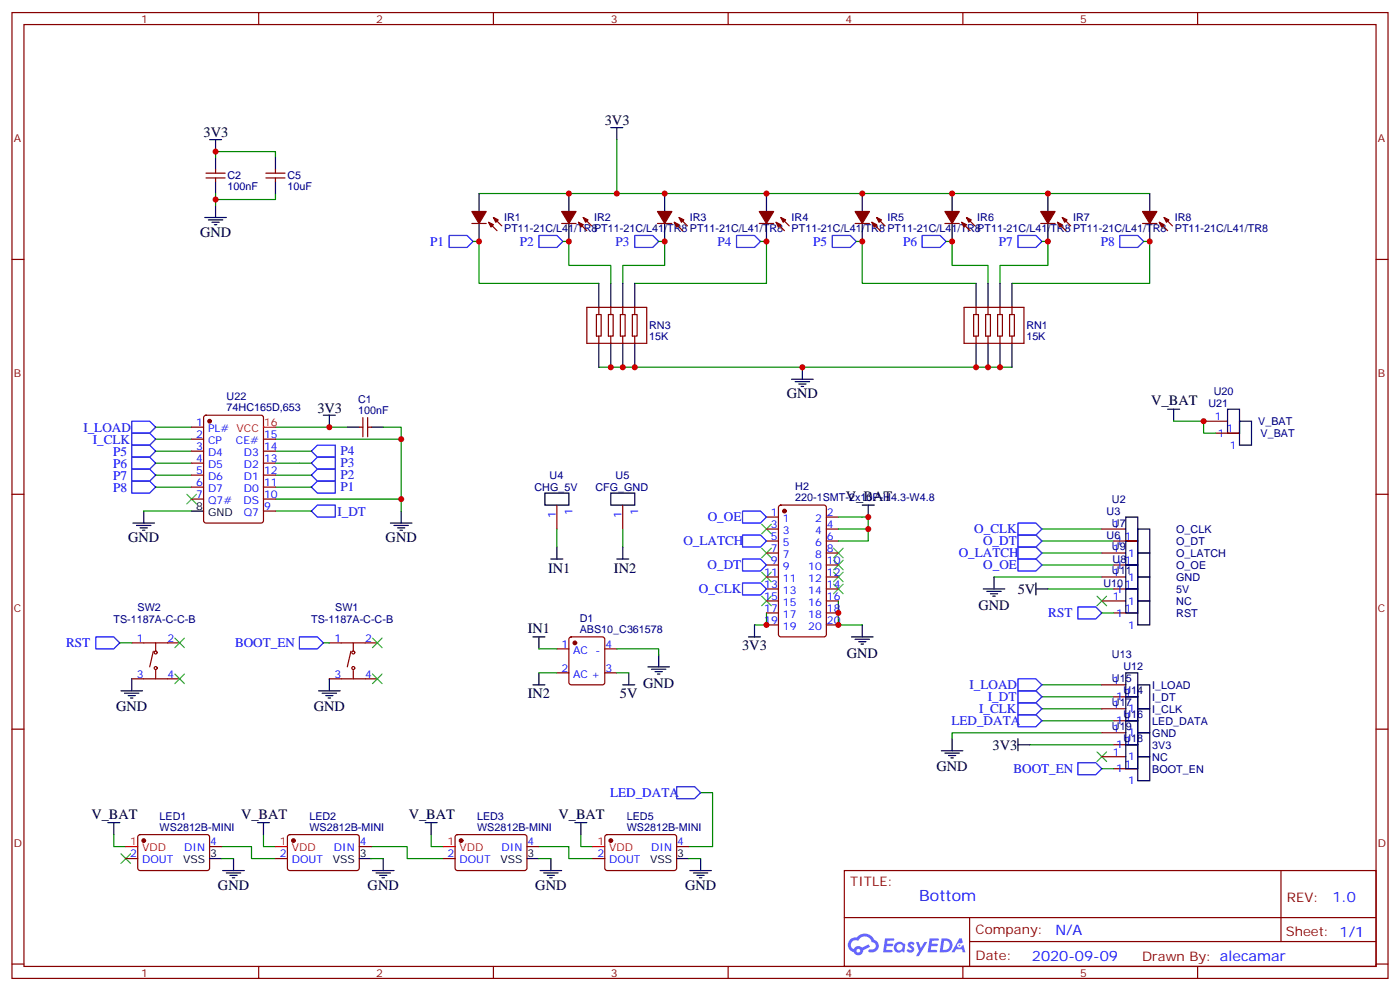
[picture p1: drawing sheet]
<svg xmlns="http://www.w3.org/2000/svg" width="412mm" height="292mm" viewBox="0 0 412 292" stroke-linecap="round" stroke-linejoin="round" font-family="sans-serif">
<g fill="none" stroke="#870000" stroke-width=".35">
<path d="M3.5 3.7h405.4v284.3h-405.4zM7.1 7.2h398.2v277.3h-398.2zM76.2 3.7v3.5M145.3 3.7v3.5M214.5 3.7v3.5M283.6 3.7v3.5M352.8 3.7v3.5M3.5 76.4h3.6M405.3 76.4h3.6M3.5 145.5h3.6M405.3 145.5h3.6M3.5 214.7h3.6"/>
<path d="M405.3 214.7h3.6M248.7 256.3h156.6v28.2h-156.6zM377.3 256.3v20.9M248.7 270.1h156.5M285.6 277.2h119.6M285.6 270.1v14.2M3.5 283.8h3.6M76.2 284.5v3.5M145.3 284.5v3.5M214.5 284.5v3.5M283.6 284.5v3.5M352.8 284.5v3.5"/>
<path d="M405.3 283.8h3.6"/>
</g>
<g fill="#5487ff">
<path d="M267.7 277.5a1.22 1.22 0 0 1 1.7 .2l-.4 .6a.47 .47 0 0 0-.3-.4 .47 .47 0 0 0-.5 .2l.1 .2a1.14 1.14 0 0 1 .8 1.8 1.14 1.14 0 0 1-1.9 0l-.2-.2 .5-.6 .7 .5a.29 .29 0 0 0 .3-.3 .29 .29 0 0 0-.2-.3 1.04 1.04 0 0 1-.6-1.7z"/>
<path d="M260.7 276.2h2.4l.3 .2-.2 .5-1.8 .1-.1 .8h1.5l.3 .4-.3 .4h-1.6l-.2 1.1h1.7l.2 .3-.2 .3-2.6 .1z"/>
<path d="M273.8 276.2h2.4l.3 .2-.1 .5-1.8 .1-.2 .8h1.6l.3 .4-.4 .4-1.6-.1-.1 1.1 1.7 .1 .2 .3-.2 .3-2.6 .1z"/>
<path d="M282.6 276.2h.7l.3 1.3-.6 .3a.69 .69 0 0 0-1 .3 .69 .69 0 0 0 .4 .9 .69 .69 0 0 0 .9-.6l.5-.2 .6 2.2h-.8l-.2-.9h-1.8l-.5 .9h-.8z"/>
<path d="M269.8 277.3h.8l.6 1.8 1.1-1.8h.9l-2.6 4.2h-.8l.9-1.5z"/>
<path d="M277.4 276.2l-.6 4.2h1.3a2.11 2.11 0 0 0 2.5-2.1 2.11 2.11 0 0 0-2.5-2.1zM278.1 277a1.39 1.39 0 0 1 1.7 1.4 1.39 1.39 0 0 1-1.8 1.2h-.3z"/>
<path d="M263.7 277.8a1.54 1.54 0 0 0-.1 2.2 1.54 1.54 0 0 0 2.2 .1l.6 .3 .3-2.3-.2-.3h-.4a1.49 1.49 0 0 0-2.4 0zM264 278.8a.94 .94 0 0 1 1.8 0 .94 .94 0 0 1-1.8 0z"/>
<path d="M250.4 276.6a2.18 2.18 0 0 0 1.1 3.7 1.44 1.44 0 0 0 1.6 .9 1.44 1.44 0 0 0 1.2-1.4l2-1.1-.5-.7-1.9 1a1.47 1.47 0 0 0-2.4 .4 1.39 1.39 0 0 1-.7-1.9 1.39 1.39 0 0 1 2-.5 2.12 2.12 0 0 1 2.2-1.3 2.12 2.12 0 0 1 1.9 1.7 1.14 1.14 0 0 1 1.1 1.4 1.14 1.14 0 0 1-1.7 .7 .43 .43 0 0 0-.5 .4 .43 .43 0 0 0 .4 .5 1.98 1.98 0 0 0 2.5-1.2 1.98 1.98 0 0 0-1.2-2.6 3.1 3.1 0 0 0-5.3-.6l-.9 .1zM252.3 279.9a.55 .55 0 0 1 1.1 0 .55 .55 0 0 1-1.1 0z"/>
<circle cx="282.6" cy="278.3" r=".26"/>
</g>
<g fill="none" stroke="#000" stroke-width=".35">
<path d="M179.9 37.6h3.5M181.7 37.6v3.5M61.7 41.1h3.6M63.5 41.1v3.5M63.5 46.4v3.5M63.5 53.4v3.6M81.1 46.4v3.5M81.1 53.4v3.6M141.1 57v5.3M167.6 57v5.3M195.8 57v5.3M225.8 57v5.3"/>
<path d="M254 57v5.3M280.5 57v5.3M308.7 57v5.3M338.7 57v5.3M60.3 64h6.4M61.4 64.7h4.2M62.4 65.4h2.2M63.1 66.1h.8M63.5 60.5v3.5M141.1 65.8v5.3M167.6 65.8v5.3M195.8 65.8v5.3"/>
<path d="M225.8 65.8v5.3M254 65.8v5.3M280.5 65.8v5.3M308.7 65.8v5.3M338.7 65.8v5.3M176.4 83.4v7.1M179.9 83.4v7.1M183.4 83.4v7.1M187 83.4v7.1M287.5 83.4v7.1M291 83.4v7.1M294.6 83.4v7.1"/>
<path d="M298.1 83.4v7.1M176.4 101.1v7M179.9 101.1v7M183.4 101.1v7M187 101.1v7M233.2 111.7h6.3M234.2 112.4h4.3M235.3 113.1h2.1M236 113.8h.7M236.4 108.1v3.6M287.5 101.1v7M291 101.1v7"/>
<path d="M294.6 101.1v7M298.1 101.1v7M95.2 122.2h3.6M97 122.2v3.6M102.3 125.8h3.5M109.4 125.8h3.5M344 120.5h3.5M345.7 120.5v3.5M361.6 120.5h3.5v7h-3.5zM365.1 124h3.6v7.1h-3.6zM39.2 154h6.3M40.2 154.7h4.2"/>
<path d="M41.3 155.4h2.1M42 156.1h.7M42.3 150.5v3.5M56.4 150.5h3.6M115 154h6.4M116.1 154.7h4.2M117.1 155.4h2.1M117.8 156.1h.7M118.2 150.5v3.5M160.5 145.2h7.1v3.5h-7.1zM179.9 145.2h7.1v3.5h-7.1zM254 148.7h3.5"/>
<path d="M255.8 148.7v3.5M331.6 152.2h3.5v7.1h-3.5zM331.6 159.3h3.5v7h-3.5zM335.1 155.8h3.6v7h-3.6zM162.3 164.6h3.5M164 161v3.6M181.7 164.6h3.5M183.4 161v3.6M289.6 173.4h6.4M290.7 174.1h4.2M291.7 174.8h2.2M292.5 175.5h.7"/>
<path d="M292.8 169.9v3.5M305.2 173.4h3.5M305.2 171.6v3.6M331.6 166.3h3.5v7.1h-3.5zM331.6 173.4h3.5v7h-3.5zM335.1 162.8h3.6v7.1h-3.6zM335.1 169.9h3.6v7h-3.6zM335.1 176.9h3.6v7.1h-3.6zM38.8 199.8v3.6M97 199.8v3.6M157 187.5h3.5M158.7 187.5v3.5"/>
<path d="M158.7 198.1v3.5M185.2 198.1v3.5M190.9 196.3h6.3M191.9 197h4.2M193 197.7h2.1M193.7 198.4h.7M194 192.8v3.5M220.5 187.5h3.5M222.2 184v3.5M250.8 187.5h6.4M251.9 188.2h4.2M252.9 188.9h2.2"/>
<path d="M253.6 189.6h.8M254 184v3.5M331.6 198.1h3.5v7h-3.5zM35.6 203.4h6.4M36.7 204.1h4.2M37.7 204.8h2.2M38.5 205.5h.7M93.8 203.4h6.4M94.9 204.1h4.2M96 204.8h2.1M96.7 205.5h.7M157 201.6h3.5"/>
<path d="M183.4 201.6h3.6M280.5 217.5v3.5M299.9 219.3h3.5M299.9 217.5v3.5M331.6 205.1h3.5v7.1h-3.5zM331.6 212.2h3.5v7.1h-3.5zM331.6 219.3h3.5v7h-3.5zM335.1 201.6h3.6v7.1h-3.6zM335.1 208.7h3.6v7h-3.6zM335.1 215.7h3.6v7.1h-3.6zM277.3 221h6.3M278.3 221.7h4.3"/>
<path d="M279.4 222.4h2.1M280.1 223.1h.7M335.1 222.8h3.6v7h-3.6zM31.7 242.2h3.6M33.5 242.2v3.5M61.7 252.8h3.6M65.6 256.3h6.4M66.7 257h4.2M67.7 257.7h2.1M68.4 258.4h.7M68.8 252.8v3.5M75.8 242.2h3.6"/>
<path d="M77.6 242.2v3.5M105.8 252.8h3.6M109.7 256.3h6.4M110.8 257h4.2M111.8 257.7h2.1M112.5 258.4h.7M112.9 252.8v3.5M125.2 242.2h3.6M127 242.2v3.5M155.2 252.8h3.5M159.1 256.3h6.4M160.2 257h4.2"/>
<path d="M161.2 257.7h2.1M161.9 258.4h.7M162.3 252.8v3.5M169.3 242.2h3.6M171.1 242.2v3.5M199.3 252.8h3.5M203.2 256.3h6.3M204.3 257h4.2M205.3 257.7h2.1M206 258.4h.7M206.4 252.8v3.5"/>
</g>
<g fill="none" stroke="#008700" stroke-width=".35">
<path d="M63.5 46.4v-1.8h17.6v1.8M63.5 57v1.7M81.1 57v1.7h-17.6v1.8M141.1 57h197.6M181.7 41.1v15.9M139.3 71.1h1.8v12.3h35.3M165.8 71.1h1.8v7h12.3v5.3M194 71.1h1.8v7h-12.4v5.3M224 71.1h1.8v12.3h-38.8M252.2 71.1h1.8v12.3h33.5M278.7 71.1h1.8v7h10.5v5.3M306.9 71.1h1.8v7h-14.1v5.3"/>
<path d="M336.9 71.1h1.8v12.3h-40.6M176.4 108.1h121.7M45.9 139.9h10.5M45.9 136.3h10.5M45.9 132.8h10.5M45.9 125.8h10.5M45.9 129.3h10.5M81.1 139.9h10.6M81.1 136.3h10.6M81.1 132.8h10.6M81.1 129.3h37.1v21.2M81.1 125.8h21.2"/>
<path d="M112.9 125.8h5.3v3.5M345.7 124h8.8v3.5h3.6M42.3 150.5h14.1M45.9 143.4h10.5M81.1 143.4h10.6M81.1 146.9h37.1M81.1 150.5h10.6M164 155.8v5.2M183.4 155.8v5.2M246.9 152.2h8.9v7.1h-8.9M246.9 155.8h8.9M306.9 159.3h21.2"/>
<path d="M306.9 155.8h17.7M246.9 176.9v7.1h7.1M292.8 169.9h31.8M306.9 166.3h21.2M306.9 162.8h17.7M308.7 173.4h19.4M35.3 189.3h3.5M95.2 189.3h1.8M158.7 198.1h5.3M158.7 191h5.3M181.7 191h12.3v1.8M181.7 198.1h3.5"/>
<path d="M225.8 180.4v3.6h-3.6M324.6 180.4h3.5M303.4 219.3h24.7M306.9 212.2h21.2M306.9 205.1h21.2M306.9 208.7h17.7M306.9 201.6h17.7M324.6 215.7h-44.1v1.8M206.4 233.4h3.5v15.8h-7.1M324.6 226.3h3.5M33.5 245.7v3.5h3.5M65.3 249.2h8.8v3.6h7"/>
<path d="M65.3 252.8h3.5M77.6 245.7v3.5h3.5M109.4 249.2h10.5v3.6h10.6M109.4 252.8h3.5M127 245.7v3.5h3.5M158.7 249.2h8.9v3.6h7M158.7 252.8h3.6M171.1 245.7v3.5h3.5M202.8 252.8h3.6"/>
</g>
<g fill="none" stroke="#00f" stroke-width=".35">
<path d="M132.3 69.3h5.3l1.7 1.8-1.7 1.7h-5.3zM158.7 69.3h5.3l1.8 1.8-1.8 1.7h-5.3zM187 69.3h5.3l1.7 1.8-1.7 1.7h-5.3zM217 69.3h5.2l1.8 1.8-1.8 1.7h-5.2zM245.2 69.3h5.3l1.7 1.8-1.7 1.7h-5.3zM271.6 69.3h5.3l1.8 1.8-1.8 1.7h-5.3zM299.9 69.3h5.3l1.7 1.8-1.7 1.7h-5.3zM329.8 69.3h5.3l1.8 1.8-1.8 1.7h-5.3zM38.8 131.1h5.3l1.8 1.7-1.8 1.8h-5.3zM38.8 134.6h5.3l1.8 1.7-1.8 1.8h-5.3zM38.8 138.1h5.3l1.8 1.8-1.8 1.7h-5.3zM38.8 124h5.3l1.8 1.8-1.8 1.7h-5.3z"/>
<path d="M38.8 127.5h5.3l1.8 1.8-1.8 1.8h-5.3zM91.7 139.9l1.8-1.8h5.3v3.5h-5.3zM91.7 136.3l1.8-1.7h5.3v3.5h-5.3zM91.7 132.8l1.8-1.7h5.3v3.5h-5.3zM38.8 141.6h5.3l1.8 1.8-1.8 1.8h-5.3zM91.7 143.4l1.8-1.8h5.3v3.6h-5.3zM91.7 150.5l1.8-1.8h5.3v3.5h-5.3zM218.7 157.5h5.3l1.8 1.8-1.8 1.7h-5.3zM218.7 150.5h5.3l1.8 1.7-1.8 1.8h-5.3zM299.9 157.5h5.3l1.7 1.8-1.7 1.7h-5.3zM299.9 154h5.3l1.7 1.8-1.7 1.7h-5.3zM218.7 164.6h5.3l1.8 1.7-1.8 1.8h-5.3z"/>
<path d="M218.7 171.6h5.3l1.8 1.8-1.8 1.8h-5.3zM299.9 164.6h5.3l1.7 1.7-1.7 1.8h-5.3zM299.9 161h5.3l1.7 1.8-1.7 1.8h-5.3zM317.5 178.7h5.3l1.8 1.7-1.8 1.8h-5.3zM28.2 187.5h5.3l1.8 1.8-1.8 1.7h-5.3zM88.2 187.5h5.3l1.7 1.8-1.7 1.7h-5.3zM299.9 199.8h5.3l1.7 1.8-1.7 1.8h-5.3zM299.9 210.4h5.3l1.7 1.8-1.7 1.8h-5.3zM299.9 206.9h5.3l1.7 1.8-1.7 1.7h-5.3zM299.9 203.4h5.3l1.7 1.7-1.7 1.8h-5.3zM199.3 231.6h5.3l1.8 1.8-1.8 1.7h-5.3zM317.5 224.5h5.3l1.8 1.8-1.8 1.8h-5.3z"/>
</g>
<g fill="none" stroke="#3c3" stroke-width=".35">
<path d="M55 145.5l2.9 2.8M57.9 145.5l-2.9 2.8M224.4 154.3l2.8 2.9M227.2 154.3l-2.8 2.9M224.4 175.5l2.8 2.8M224.4 168.5l2.8 2.8M224.4 161.4l2.8 2.8M227.2 175.5l-2.8 2.8M227.2 168.5l-2.8 2.8M227.2 161.4l-2.8 2.8M245.5 161.4l2.9 2.8M245.5 164.9l2.9 2.8"/>
<path d="M245.5 168.5l2.9 2.8M245.5 172l2.9 2.8M248.4 161.4l-2.9 2.8M248.4 164.9l-2.9 2.8M248.4 168.5l-2.9 2.8M248.4 172l-2.9 2.8M323.1 175.5l2.9 2.8M326 175.5l-2.9 2.8M51.5 187.9l2.8 2.8M51.5 198.4l2.8 2.9M54.3 187.9l-2.8 2.8M54.3 198.4l-2.8 2.9"/>
<path d="M109.7 187.9l2.8 2.8M109.7 198.4l2.8 2.9M112.5 187.9l-2.8 2.8M112.5 198.4l-2.8 2.9M323.1 221.4l2.9 2.8M326 221.4l-2.9 2.8M35.6 251.4l2.9 2.8M38.5 251.4l-2.9 2.8"/>
</g>
<g fill="none" stroke="#870000" stroke-width=".35">
<path d="M60.7 52.4h5.6M60.7 51h5.6M63.5 49.9v1.1M63.5 52.4v1M78.3 52.4h5.7M78.3 51h5.7M81.1 49.9v1.1M81.1 52.4v1M139 65.8h4.2M143.9 65.4l2.5 2.5M145.3 64l2.5 2.5M165.5 65.8h4.2"/>
<path d="M170.4 65.4l2.5 2.5M171.8 64l2.5 2.5M193.7 65.8h4.2M198.6 65.4l2.5 2.5M200 64l2.5 2.5M223.7 65.8h4.2M228.6 65.4l2.5 2.5M230 64l2.5 2.5M251.9 65.8h4.2M256.8 65.4l2.5 2.5M258.2 64l2.5 2.5M278.3 65.8h4.3"/>
<path d="M283.3 65.4l2.5 2.5M284.7 64l2.5 2.5M306.6 65.8h4.2M311.5 65.4l2.5 2.5M312.9 64l2.5 2.5M336.5 65.8h4.3M341.5 65.4l2.5 2.5M342.9 64l2.5 2.5M172.9 90.5h17.6v10.6h-17.6zM175.7 92.6h1.4v6.4h-1.4zM176.4 90.5v2.1M176.4 99v2.1"/>
<path d="M179.2 92.6h1.4v6.4h-1.4zM179.9 90.5v2.1M179.9 99v2.1M182.7 92.6h1.4v6.4h-1.4zM183.4 90.5v2.1M183.4 99v2.1M186.3 92.6h1.4v6.4h-1.4zM187 90.5v2.1M187 99v2.1M284 90.5h17.6v10.6h-17.6zM286.8 92.6h1.4v6.4h-1.4zM287.5 90.5v2.1"/>
<path d="M287.5 99v2.1M290.3 92.6h1.4v6.4h-1.4zM291 90.5v2.1M291 99v2.1M293.9 92.6h1.4v6.4h-1.4zM294.6 90.5v2.1M294.6 99v2.1M297.4 92.6h1.4v6.4h-1.4zM298.1 90.5v2.1M298.1 99v2.1M56.4 125.8h3.6M56.4 129.3h3.6"/>
<path d="M56.4 132.8h3.6M56.4 136.3h3.6M56.4 139.9h3.6M60.2 122.4l.5-.2h16.2l.7 .5v30.6l-.5 .6-16.4 .1-.7-.5v-30.6zM77.6 129.3h3.5M77.6 132.8h3.5M77.6 136.3h3.5M77.6 139.9h3.5M105.8 125.8h1.1M106.9 122.9v5.7M108.3 122.9v5.7M108.3 125.8h1.1"/>
<path d="M354.5 124h7.1M358.1 127.5h7M56.4 143.4h3.6M56.4 146.9h3.6M77.6 143.4h3.5M77.6 146.9h3.5M77.6 150.5h3.5M164 148.7v7.1M183.4 148.7v7.1M225.8 155.8h3.5M225.8 159.3h3.5M225.8 152.2h3.5"/>
<path d="M229.5 148.9l.5-.2h12.7l.7 .4v37.7l-.4 .6-13 .1-.6-.5-.1-37.6zM243.4 155.8h3.5M243.4 159.3h3.5M243.4 152.2h3.5M324.6 155.8h7M328.1 159.3h7M225.8 166.3h3.5M225.8 162.8h3.5M225.8 173.4h3.5M225.8 169.9h3.5M225.8 176.9h3.5M243.4 166.3h3.5"/>
<path d="M243.4 162.8h3.5M243.4 173.4h3.5M243.4 169.9h3.5M243.4 176.9h3.5M324.6 162.8h7M324.6 169.9h7M324.6 176.9h7M328.1 166.3h7M328.1 173.4h7M38.8 199.8h14.1M38.8 189.3h14.1M45.2 191.7l-1.1 4.6"/>
<path d="M45.9 189.3v2.4M45.9 197.4v2.4M97 199.8h14.1M97 189.3h14.1M103.4 191.7l-1.1 4.6M104.1 189.3v2.4M104.1 197.4v2.4M164 198.1h3.6M164 191h3.6M167.8 187.7l.5-.2h9.1l.5 .2 .3 .5v12.7l-.3 .5-.5 .2h-9.1l-.5-.2-.2-.5v-12.7zM178.2 198.1h3.5M178.2 191h3.5"/>
<path d="M225.8 180.4h3.5M225.8 184h3.5M243.4 180.4h3.5M243.4 184h3.5M328.1 180.4h7M324.6 201.6h7M324.6 208.7h7M324.6 215.7h7M328.1 205.1h7M328.1 212.2h7M328.1 219.3h7M324.6 222.8h7"/>
<path d="M328.1 226.3h7M37 252.8h3.6M40.8 245.9l.5-.2 20 .1 .4 .6v9.5l-.7 .4-20-.1-.4-.6v-9.2zM61.7 249.2h3.6M81.1 252.8h3.6M84.9 245.9l.5-.2 20 .1 .4 .6v9.5l-.7 .4-20-.1-.4-.6v-9.2zM105.8 249.2h3.6M130.5 252.8h3.6M134.3 245.9l.5-.2 20 .1 .4 .6v9.5l-.7 .4-20-.1-.4-.6v-9.2zM155.2 249.2h3.5M174.6 252.8h3.6M178.4 245.9l.5-.2 20 .1 .4 .6v9.5l-.7 .4-20-.1-.4-.6v-9.2z"/>
<path d="M199.3 249.2h3.5"/>
<circle cx="45.9" cy="196.7" r=".44"/>
<circle cx="45.9" cy="192.1" r=".44"/>
<circle cx="104.1" cy="192.1" r=".44"/>
<circle cx="104.1" cy="196.7" r=".44"/>
</g>
<g fill="#870000" stroke="#870000" stroke-width=".35">
<path d="M139 62.3h4.2l-2.1 3.5z"/>
<path d="M145.3 64l1.5 .7-.8 .7z"/>
<path d="M143.9 65.4l1.4 .7-.7 .8z"/>
<path d="M165.5 62.3h4.2l-2.1 3.5z"/>
<path d="M171.8 64l1.4 .7-.7 .7z"/>
<path d="M170.4 65.4l1.4 .7-.7 .8z"/>
<path d="M193.7 62.3h4.2l-2.1 3.5z"/>
<path d="M200 64l1.4 .7-.7 .7z"/>
<path d="M198.6 65.4l1.4 .7-.7 .8z"/>
<path d="M223.7 62.3h4.2l-2.1 3.5z"/>
<path d="M230 64l1.4 .7-.7 .7z"/>
<path d="M228.6 65.4l1.4 .7-.7 .8z"/>
<path d="M251.9 62.3h4.2l-2.1 3.5z"/>
<path d="M258.2 64l1.4 .7-.7 .7z"/>
<path d="M256.8 65.4l1.4 .7-.7 .8z"/>
<path d="M278.3 62.3h4.3l-2.1 3.5z"/>
<path d="M284.7 64l1.4 .7-.7 .7z"/>
<path d="M283.3 65.4l1.4 .7-.7 .8z"/>
<path d="M306.6 62.3h4.2l-2.1 3.5z"/>
<path d="M312.9 64l1.4 .7-.7 .7z"/>
<path d="M311.5 65.4l1.4 .7-.7 .8z"/>
<path d="M336.5 62.3h4.3l-2.1 3.5z"/>
<path d="M342.9 64l1.4 .7-.7 .7z"/>
<path d="M341.5 65.4l1.4 .7-.7 .8z"/>
<circle cx="169.3" cy="189.3" r=".53"/>
<circle cx="231.1" cy="150.5" r=".53"/>
<circle cx="179.9" cy="247.5" r=".53"/>
<circle cx="135.8" cy="247.5" r=".53"/>
<circle cx="86.4" cy="247.5" r=".53"/>
<circle cx="42.3" cy="247.5" r=".53"/>
<circle cx="61.7" cy="124" r=".53"/>
</g>
<path d="M77.6 125.8h3.5M37 249.2h3.6M81.1 249.2h3.6M130.5 249.2h3.6M174.6 249.2h3.6" fill="none" stroke="#f00" stroke-width=".35"/>
<g fill="#c00">
<circle cx="181.7" cy="57" r=".88"/>
<circle cx="236.4" cy="108.1" r=".88"/>
<circle cx="118.2" cy="146.9" r=".88"/>
<circle cx="97" cy="125.8" r=".88"/>
<circle cx="118.2" cy="129.3" r=".88"/>
<circle cx="63.5" cy="44.6" r=".88"/>
<circle cx="63.5" cy="58.7" r=".88"/>
<circle cx="354.5" cy="124" r=".88"/>
<circle cx="255.8" cy="155.8" r=".88"/>
<circle cx="246.9" cy="184" r=".88"/>
<circle cx="246.9" cy="180.4" r=".88"/>
<circle cx="225.8" cy="184" r=".88"/>
<circle cx="255.8" cy="152.2" r=".88"/>
<circle cx="141.1" cy="71.1" r=".88"/>
<circle cx="167.6" cy="57" r=".88"/>
<circle cx="167.6" cy="71.1" r=".88"/>
<circle cx="195.8" cy="57" r=".88"/>
<circle cx="195.8" cy="71.1" r=".88"/>
<circle cx="225.8" cy="57" r=".88"/>
<circle cx="225.8" cy="71.1" r=".88"/>
<circle cx="254" cy="57" r=".88"/>
<circle cx="254" cy="71.1" r=".88"/>
<circle cx="280.5" cy="57" r=".88"/>
<circle cx="280.5" cy="71.1" r=".88"/>
<circle cx="308.7" cy="57" r=".88"/>
<circle cx="308.7" cy="71.1" r=".88"/>
<circle cx="338.7" cy="71.1" r=".88"/>
<circle cx="179.9" cy="108.1" r=".88"/>
<circle cx="183.4" cy="108.1" r=".88"/>
<circle cx="187" cy="108.1" r=".88"/>
<circle cx="287.5" cy="108.1" r=".88"/>
<circle cx="291" cy="108.1" r=".88"/>
<circle cx="294.6" cy="108.1" r=".88"/>
</g>
<text font-size="4.6" fill="#00f" x="270.8" y="265.3">Bottom</text>
<g font-size="4.2">
<text x="60" y="40.4">3V3</text>
<text x="178.2" y="36.9">3V3</text>
<text x="58.9" y="69.7">GND</text>
<text x="231.8" y="117.3">GND</text>
<text x="339.1" y="119.4">V_BAT</text>
<text x="93.5" y="121.5">3V3</text>
<text x="249.2" y="147.6">V_BAT</text>
<text x="37.7" y="159.6">GND</text>
<text x="113.6" y="159.6">GND</text>
<text x="161.5" y="168.6">IN1</text>
<text x="180.9" y="168.6">IN2</text>
<text x="288.2" y="179.5">GND</text>
<text x="299.8" y="174.8">5V</text>
<text x="155.5" y="186.4">IN1</text>
<text x="218.6" y="191.5">3V3</text>
<text x="249.4" y="193.6">GND</text>
<text x="189.4" y="202.4">GND</text>
<text x="34.2" y="209.5">GND</text>
<text x="92.4" y="209.5">GND</text>
<text x="155.5" y="205.6">IN2</text>
<text x="182.6" y="205.6">5V</text>
<text x="292.4" y="220.7">3V3</text>
<text x="275.9" y="227.1">GND</text>
<text x="26.9" y="241.1">V_BAT</text>
<text x="71" y="241.1">V_BAT</text>
<text x="120.4" y="241.1">V_BAT</text>
<text x="164.5" y="241.1">V_BAT</text>
<text x="64.2" y="261.9">GND</text>
<text x="108.3" y="261.9">GND</text>
<text x="157.7" y="261.9">GND</text>
<text x="201.8" y="261.9">GND</text>
</g>
<g font-size="4.2" fill="#00f">
<text x="392.5" y="265.6">1.0</text>
<text x="310.9" y="275.1">N/A</text>
<text x="304" y="282.9">2020-09-09</text>
</g>
<g font-size="3.9" fill="#00f">
<text x="126.7" y="72.4">P1</text>
<text x="153.1" y="72.4">P2</text>
<text x="181.4" y="72.4">P3</text>
<text x="211.3" y="72.4">P4</text>
<text x="239.6" y="72.4">P5</text>
<text x="266" y="72.4">P6</text>
<text x="294.2" y="72.4">P7</text>
<text x="324.2" y="72.4">P8</text>
<text x="24.6" y="127.1">I_LOAD</text>
<text x="27.3" y="130.6">I_CLK</text>
<text x="33.3" y="134.1">P5</text>
<text x="33.3" y="137.7">P6</text>
<text x="100.3" y="137.5">P3</text>
<text x="100.3" y="134">P4</text>
<text x="33.3" y="141.2">P7</text>
<text x="100.3" y="141.1">P2</text>
<text x="33.3" y="144.7">P8</text>
<text x="100.3" y="144.6">P1</text>
<text x="99.4" y="151.8">I_DT</text>
<text x="208.5" y="153.3">O_OE</text>
<text x="201.3" y="160.5">O_LATCH</text>
<text x="287" y="156.9">O_CLK</text>
<text x="289.6" y="160.5">O_DT</text>
<text x="208.4" y="167.5">O_DT</text>
<text x="282.4" y="164">O_LATCH</text>
<text x="289.6" y="167.4">O_OE</text>
<text x="205.9" y="174.6">O_CLK</text>
<text x="308.8" y="181.8">RST</text>
<text x="19.5" y="190.6">RST</text>
<text x="69.2" y="190.6">BOOT_EN</text>
<text x="285.6" y="202.9">I_LOAD</text>
<text x="288.4" y="210">I_CLK</text>
<text x="291" y="206.4">I_DT</text>
<text x="280.3" y="213.5">LED_DATA</text>
<text x="298.5" y="227.6">BOOT_EN</text>
<text x="179.7" y="234.7">LED_DATA</text>
</g>
<g font-size="3.9" fill="#800">
<text x="250.5" y="260.9">TITLE:</text>
<text x="379.1" y="265.6">REV:</text>
<text x="287.4" y="275.1">Company:</text>
<text x="378.7" y="275.7">Sheet: 1/1</text>
<text x="287.4" y="282.8">Date:</text>
<text x="336.4" y="282.8">Drawn By: alecamar</text>
</g>
<g font-size="3.2" fill="#800">
<text x="41.6" y="6.7">1</text>
<text x="110.8" y="6.7">2</text>
<text x="179.9" y="6.7">3</text>
<text x="249.1" y="6.7">4</text>
<text x="318.2" y="6.7">5</text>
<text x="4.1" y="41.8">A</text>
<text x="405.9" y="41.8">A</text>
<text x="4.1" y="110.9">B</text>
<text x="405.9" y="110.9">B</text>
<text x="4.1" y="180.1">C</text>
<text x="405.9" y="180.1">C</text>
<text x="4.1" y="249.2">D</text>
<text x="405.9" y="249.2">D</text>
<text x="41.6" y="287.5">1</text>
<text x="110.8" y="287.5">2</text>
<text x="179.9" y="287.5">3</text>
<text x="249.1" y="287.5">4</text>
<text x="318.2" y="287.5">5</text>
</g>
<g font-size="3.2" fill="#000080">
<text x="67" y="52.8">C2</text>
<text x="84.7" y="52.8">C5</text>
<text x="67" y="56">100nF</text>
<text x="84.7" y="56">10uF</text>
<text x="148.5" y="65.2">IR1</text>
<text x="175" y="65.2">IR2</text>
<text x="203.2" y="65.2">IR3</text>
<text x="233.2" y="65.2">IR4</text>
<text x="261.4" y="65.2">IR5</text>
<text x="287.9" y="65.2">IR6</text>
<text x="316.1" y="65.2">IR7</text>
<text x="346.1" y="65.2">IR8</text>
<text x="148.5" y="68.3">PT11-21C/L41/TR8PT11-21C/L41/TR8 PT11-21C/L41/TR8</text>
<text x="233.2" y="68.3">PT11-21C/L41/TR8 PT11-21C/L41/TR8PT11-21C/L41/TR8 PT11-21C/L41/TR8</text>
<text x="346.1" y="68.3">PT11-21C/L41/TR8</text>
<text x="191.2" y="100.1">15K</text>
<text x="191.2" y="97">RN3</text>
<text x="302.3" y="100.1">15K</text>
<text x="302.3" y="97">RN1</text>
<text x="66.8" y="117.8">U22</text>
<text x="105.5" y="118.7">C1</text>
<text x="356" y="119.9">U21</text>
<text x="357.5" y="116.2">U20</text>
<text x="66.8" y="121.1">74HC165D,653</text>
<text x="105.5" y="121.9">100nF</text>
<text x="370.6" y="125.1">V_BAT</text>
<text x="371.3" y="128.7">V_BAT</text>
<text x="161.9" y="140.9">U4</text>
<text x="181.3" y="140.9">U5</text>
<text x="157.5" y="144.6">CHG_5V</text>
<text x="175.4" y="144.6">CFG_GND</text>
<text x="234.3" y="147.5">220-1SMT-2x10P-H4.3-W4.8</text>
<text x="234.3" y="144.3">H2</text>
<text x="327.6" y="147.9">U2</text>
<text x="326" y="151.6">U3</text>
<text x="327.6" y="155">U7</text>
<text x="326" y="158.7">U6</text>
<text x="346.5" y="156.9">O_CLK</text>
<text x="346.5" y="160.4">O_DT</text>
<text x="327.6" y="162.1">U9</text>
<text x="327.7" y="165.7">U81</text>
<text x="346.5" y="167.5">O_OE</text>
<text x="346.5" y="163.9">O_LATCH</text>
<text x="325.1" y="172.8">U101</text>
<text x="327.6" y="169.1">U11</text>
<text x="346.5" y="171">GND</text>
<text x="40.5" y="179.8">SW2</text>
<text x="98.7" y="179.8">SW1</text>
<text x="346.5" y="174.5">5V</text>
<text x="346.5" y="178.1">NC</text>
<text x="33.5" y="183.3">TS-1187A-C-C-B</text>
<text x="91.7" y="183.3">TS-1187A-C-C-B</text>
<text x="170.8" y="183.3">D1</text>
<text x="346.5" y="181.6">RST</text>
<text x="170.8" y="186.4">ABS10_C361578</text>
<text x="327.6" y="193.8">U13</text>
<text x="330.9" y="197.4">U12</text>
<text x="327.6" y="200.9">U15</text>
<text x="339.4" y="202.7">I_LOAD</text>
<text x="327.6" y="207.9">U17</text>
<text x="330.9" y="204.4">U14</text>
<text x="339.4" y="206.3">I_DT</text>
<text x="339.4" y="209.8">I_CLK</text>
<text x="327.6" y="215">U19</text>
<text x="330.9" y="211.5">U16</text>
<text x="339.4" y="213.3">LED_DATA</text>
<text x="330.9" y="218.5">U18</text>
<text x="339.4" y="220.4">3V3</text>
<text x="339.4" y="216.8">GND</text>
<text x="339.4" y="227.4">BOOT_EN</text>
<text x="339.4" y="223.9">NC</text>
<text x="47" y="244.6">WS2812B-MINI</text>
<text x="47" y="241.4">LED1</text>
<text x="91.1" y="244.6">WS2812B-MINI</text>
<text x="91.1" y="241.4">LED2</text>
<text x="140.5" y="244.6">WS2812B-MINI</text>
<text x="140.5" y="241.4">LED3</text>
<text x="184.6" y="244.6">WS2812B-MINI</text>
<text x="184.6" y="241.4">LED5</text>
</g>
<g font-size="3.2" fill="#00f">
<text x="57.8" y="125.4">1</text>
<text x="357.8" y="123.6">1</text>
<text x="57.8" y="128.9">2</text>
<text x="61.3" y="127.2">PL# VCC</text>
<text x="61.3" y="130.7">CP</text>
<text x="69.5" y="130.7">CE#</text>
<text x="77.8" y="128.9">15</text>
<text x="358.8" y="128.6">1</text>
<text x="361.3" y="127.2">1</text>
<text x="57.8" y="132.5">3</text>
<text x="57.8" y="136">4</text>
<text x="61.3" y="134.2">D4</text>
<text x="61.3" y="137.8">D5</text>
<text x="71.8" y="137.8">D2</text>
<text x="71.8" y="134.2">D3</text>
<text x="77.8" y="136">13</text>
<text x="77.8" y="132.5">14</text>
<text x="362.3" y="132.1">1</text>
<text x="57.8" y="139.5">5</text>
<text x="57.8" y="143.1">6</text>
<text x="61.3" y="141.3">D6</text>
<text x="71.8" y="141.3">D1</text>
<text x="77.8" y="143.1">11</text>
<text x="77.8" y="139.5">12</text>
<text x="57.8" y="146.6">7</text>
<text x="61.3" y="144.8">D7</text>
<text x="61.3" y="148.3">Q7#</text>
<text x="71.7" y="148.3">DS</text>
<text x="71.8" y="144.8">D0</text>
<text x="77.8" y="146.6">10</text>
<text x="71.8" y="151.9">Q7</text>
<text x="77.8" y="150.1">9</text>
<text x="163.7" y="152.5" transform="rotate(-90 163.7 152.5)">1</text>
<text x="168.6" y="151.5" transform="rotate(-90 168.6 151.5)">1</text>
<text x="183.1" y="152.5" transform="rotate(-90 183.1 152.5)">1</text>
<text x="188" y="151.5" transform="rotate(-90 188 151.5)">1</text>
<text x="227.1" y="151.9">1</text>
<text x="227.1" y="155.4">3</text>
<text x="230.6" y="153.6">1</text>
<text x="240.1" y="153.6">2</text>
<text x="243.6" y="155.4">4</text>
<text x="243.6" y="151.9">2</text>
<text x="327.8" y="155.4">1</text>
<text x="227.1" y="158.9">5</text>
<text x="230.6" y="157.2">3</text>
<text x="230.6" y="160.7">5</text>
<text x="240.1" y="160.7">6</text>
<text x="240.1" y="157.2">4</text>
<text x="243.6" y="158.9">6</text>
<text x="328.8" y="160.3">1</text>
<text x="331.4" y="158.9">1</text>
<text x="227.1" y="162.5">7</text>
<text x="227.1" y="166">9</text>
<text x="230.6" y="164.2">7</text>
<text x="230.6" y="167.7">9</text>
<text x="238.1" y="167.7">10</text>
<text x="240.1" y="164.2">8</text>
<text x="243.6" y="166">10</text>
<text x="243.6" y="162.5">8</text>
<text x="327.8" y="162.5">1</text>
<text x="328.8" y="167.4">1</text>
<text x="332.3" y="163.9">1</text>
<text x="225.1" y="169.5">11</text>
<text x="225.1" y="173">13</text>
<text x="230.6" y="171.3">11</text>
<text x="238.1" y="171.3">12</text>
<text x="243.6" y="173">14</text>
<text x="243.6" y="169.5">12</text>
<text x="327.8" y="169.5">1</text>
<text x="332.3" y="170.9">1</text>
<text x="225.1" y="176.6">15</text>
<text x="230.6" y="174.8">13</text>
<text x="230.6" y="178.3">15</text>
<text x="238.1" y="178.3">16</text>
<text x="238.1" y="174.8">14</text>
<text x="243.6" y="176.6">16</text>
<text x="327.8" y="176.6">1</text>
<text x="328.8" y="174.4">1</text>
<text x="332.3" y="178">1</text>
<text x="225.1" y="180.1">17</text>
<text x="225.1" y="183.6">19</text>
<text x="230.6" y="181.9">17</text>
<text x="230.6" y="185.4">19</text>
<text x="238.1" y="185.4">20</text>
<text x="238.1" y="181.9">18</text>
<text x="243.6" y="183.6">20</text>
<text x="243.6" y="180.1">18</text>
<text x="328.8" y="181.5">1</text>
<text x="331.4" y="180.1">1</text>
<text x="332.3" y="185">1</text>
<text x="40.3" y="188.9">1</text>
<text x="49.4" y="188.9">2</text>
<text x="98.5" y="188.9">1</text>
<text x="107.6" y="188.9">2</text>
<text x="165.4" y="190.7">1</text>
<text x="178.3" y="190.7">4</text>
<text x="165.4" y="197.7">2</text>
<text x="168.9" y="192.4">AC -</text>
<text x="178.3" y="197.7">3</text>
<text x="40.3" y="199.5">3</text>
<text x="49.4" y="199.5">4</text>
<text x="98.5" y="199.5">3</text>
<text x="107.6" y="199.5">4</text>
<text x="168.9" y="199.5">AC +</text>
<text x="327.8" y="201.3">1</text>
<text x="327.8" y="208.3">1</text>
<text x="328.8" y="206.2">1</text>
<text x="331.4" y="204.8">1</text>
<text x="332.3" y="209.7">1</text>
<text x="327.8" y="215.4">1</text>
<text x="328.8" y="213.3">1</text>
<text x="331.4" y="211.8">1</text>
<text x="328.8" y="220.3">1</text>
<text x="331.4" y="218.9">1</text>
<text x="332.3" y="216.8">1</text>
<text x="327.8" y="222.4">1</text>
<text x="328.8" y="227.4">1</text>
<text x="331.4" y="226">1</text>
<text x="332.3" y="223.8">1</text>
<text x="332.3" y="230.9">1</text>
<text x="54.3" y="250.6">DIN</text>
<text x="61.9" y="248.9">4</text>
<text x="98.4" y="250.6">DIN</text>
<text x="106" y="248.9">4</text>
<text x="147.8" y="250.6">DIN</text>
<text x="155.4" y="248.9">4</text>
<text x="191.9" y="250.6">DIN</text>
<text x="199.5" y="248.9">4</text>
<text x="38.4" y="252.4">2</text>
<text x="41.9" y="254.2">DOUT</text>
<text x="82.5" y="252.4">2</text>
<text x="86" y="254.2">DOUT</text>
<text x="131.9" y="252.4">2</text>
<text x="135.4" y="254.2">DOUT</text>
<text x="176" y="252.4">2</text>
<text x="179.5" y="254.2">DOUT</text>
</g>
<g font-size="3.2" fill="#f00">
<text x="77.8" y="125.4">16</text>
<text x="38.4" y="248.9">1</text>
<text x="41.9" y="250.6">VDD</text>
<text x="82.5" y="248.9">1</text>
<text x="86" y="250.6">VDD</text>
<text x="131.9" y="248.9">1</text>
<text x="135.4" y="250.6">VDD</text>
<text x="176" y="248.9">1</text>
<text x="179.5" y="250.6">VDD</text>
</g>
<g font-size="3.2">
<text x="57.8" y="150.1">8</text>
<text x="61.3" y="151.9">GND</text>
<text x="53.9" y="254.2">VSS</text>
<text x="61.9" y="252.4">3</text>
<text x="98" y="254.2">VSS</text>
<text x="106" y="252.4">3</text>
<text x="147.4" y="254.2">VSS</text>
<text x="155.4" y="252.4">3</text>
<text x="191.5" y="254.2">VSS</text>
<text x="199.5" y="252.4">3</text>
</g>
</svg>
